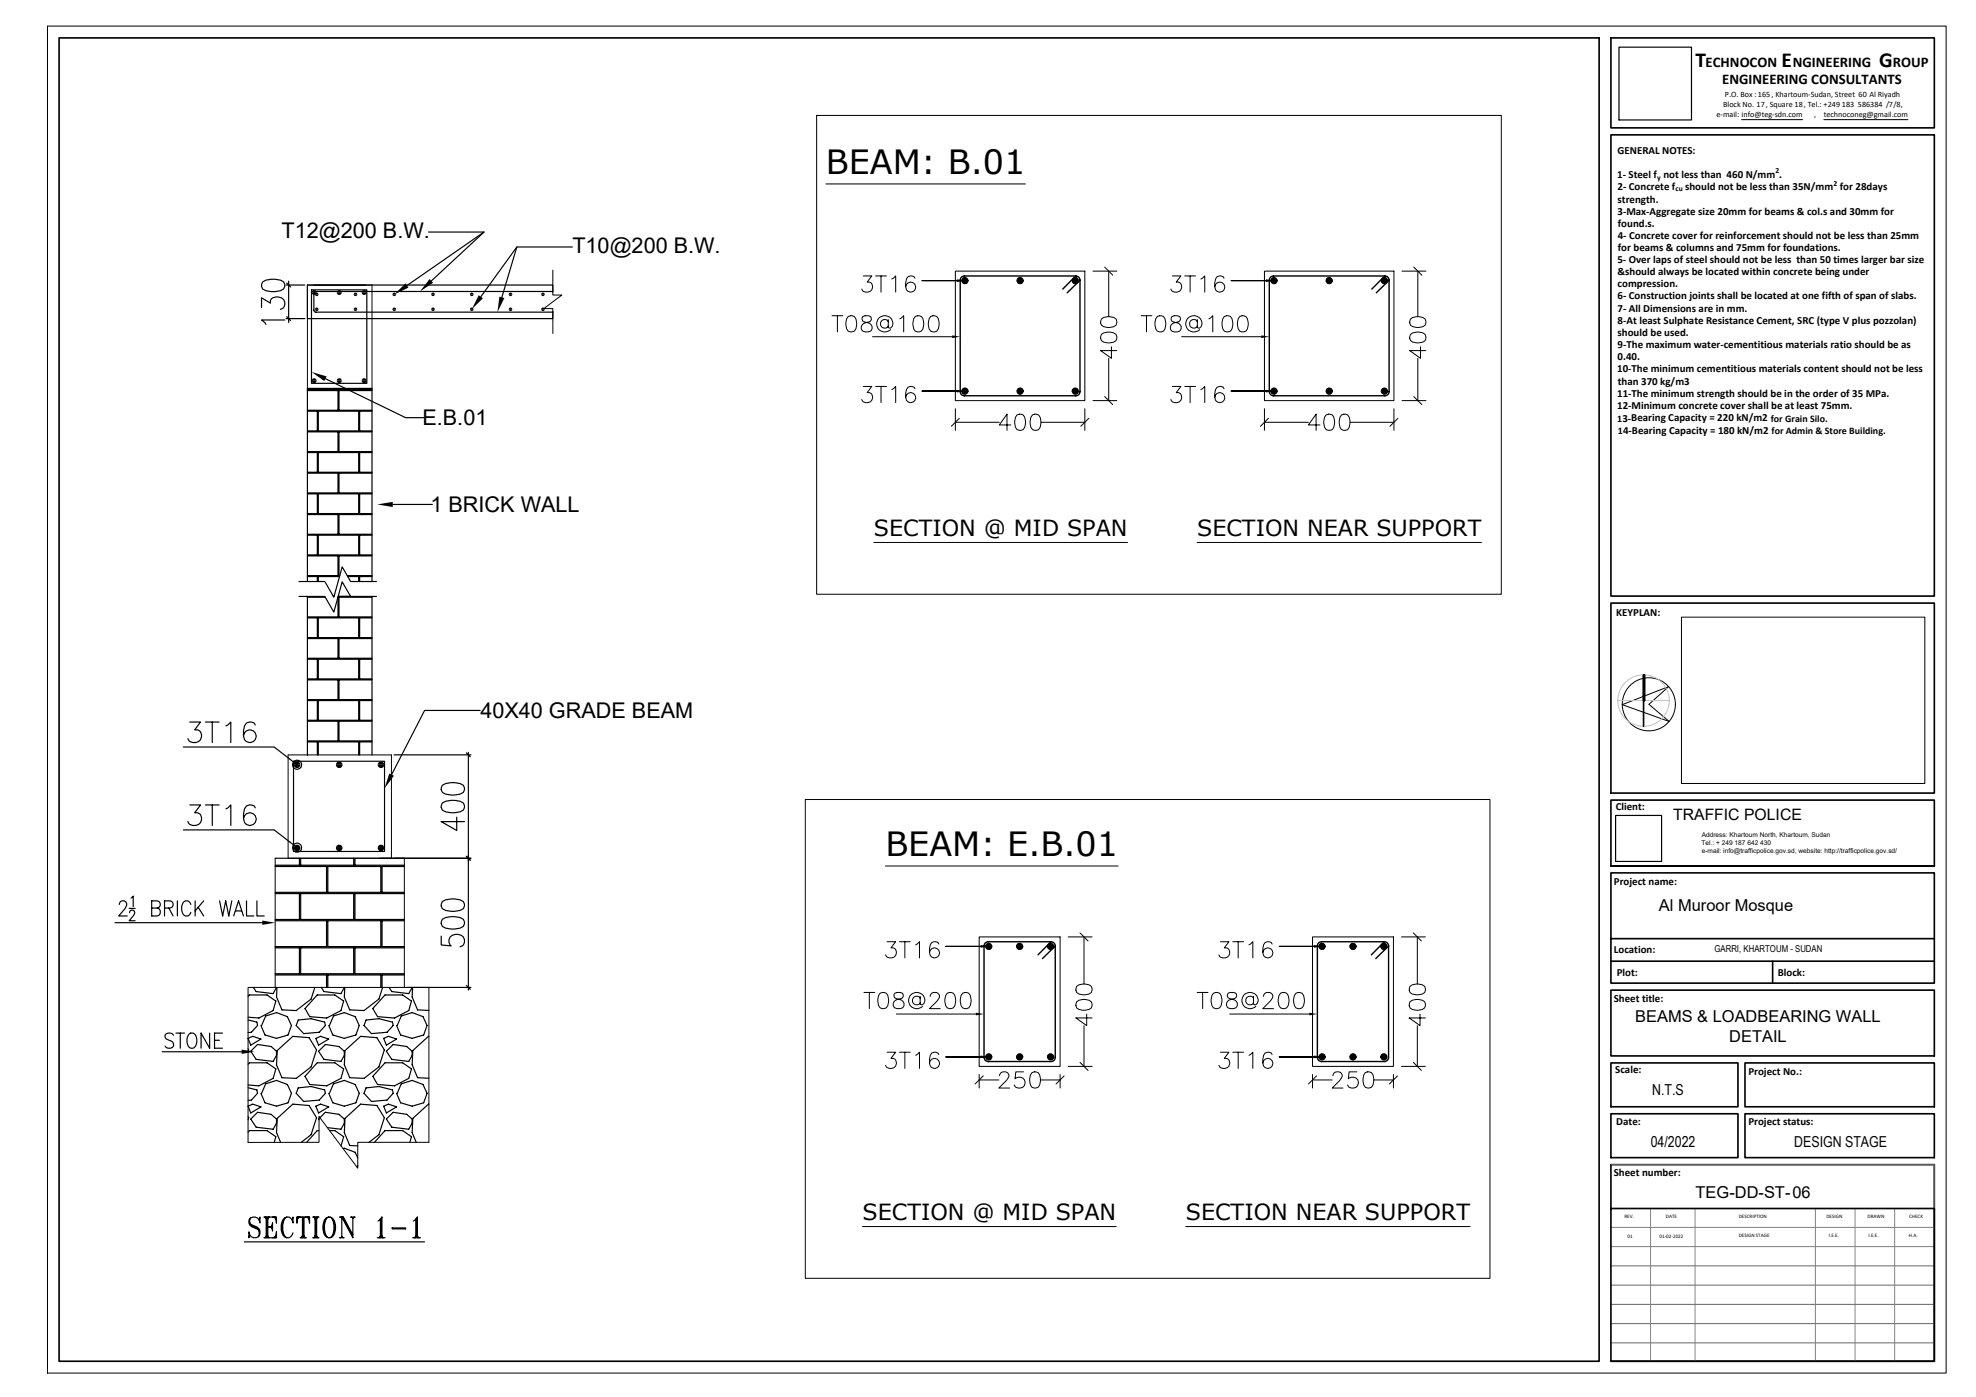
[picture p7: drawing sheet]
<svg xmlns="http://www.w3.org/2000/svg" width="420mm" height="297mm" viewBox="0 0 420 297" stroke-linecap="round" stroke-linejoin="round" font-family="sans-serif">
<g fill="none" stroke="#000" stroke-width=".21">
<path d="M10.1 5.5h403.7v286.4h-403.7zM10.1 5.5v283.9M173.6 24.5h145.6v101.8h-145.6zM175.6 39.1h42.4M370.3 25.4h13M387.8 25.4h17.9M117.5 57.4v5.3h2l-3.9 2.9h1.9l.1 5.3M183.6 58.7h1.8l-1 1.3a1.11 1.11 0 0 1 1.2 1.3 1.11 1.11 0 0 1-1.5 .8l-.5-.2-.4-.4M186.2 58.7h2.3M187.3 58.7v3.4M189.6 59.3l.8-.6v3.4M194.5 59.2a1.01 1.01 0 0 0-1.4-.4 3.1 3.1 0 0 0-.4 2.8 1.07 1.07 0 0 0 1.8 .1 1.07 1.07 0 0 0-.5-1.6 1.07 1.07 0 0 0-1.4 .9"/>
<path d="M196.1 59.7h9.1h-9.1h7.3M203.1 57.6h27.6v27.6h-27.6zM204.6 59.8l.5 .5M204.6 59.6l.7 .7M204.6 59.4l.8 .8M204.7 59.3l.8 .9M204.7 59.2l.9 .9M204.8 59.1l.9 .9M204.9 59.1l.8 .8M205.1 59.1l.7 .7M205.3 59.1l.5 .5M216.3 59.8l.5 .5"/>
<path d="M216.3 59.6l.7 .7M216.3 59.4l.8 .8M216.4 59.3l.8 .9M216.5 59.2l.8 .9M216.6 59.1l.8 .9M216.7 59.1l.8 .8M216.8 59.1l.7 .7M217 59.1l.5 .5M228.6 59.1l-.6 .5M228.7 59.1l-.7 .7M228.9 59.1l-.8 .8M229 59.1l-.9 .9"/>
<path d="M229.1 59.2l-.9 .9M229.2 59.3l-.9 .9M229.2 59.4l-.8 .8M229.3 59.8l-.6 .5M229.3 59.6l-.7 .7M232.4 57.6h5.1M234.9 56.8l1.7 1.7M235.7 57.6v9.7M249.3 58.7h1.8l-1 1.3a1.11 1.11 0 0 1 1.2 1.3 1.11 1.11 0 0 1-1.5 .8l-.5-.2-.3-.4M251.9 58.7h2.3M253.1 58.7v3.4M255.3 59.3l.9-.6v3.4"/>
<path d="M260.3 59.2a1.01 1.01 0 0 0-1.5-.4 3.1 3.1 0 0 0-.3 2.8 1.07 1.07 0 0 0 1.7 .1 1.07 1.07 0 0 0-.4-1.6 1.07 1.07 0 0 0-1.5 .9M261.8 59.7h9.1h-9.1h7.4M268.9 57.6h27.5v27.6h-27.5zM270.3 59.8l.5 .5M270.3 59.6l.7 .7M270.3 59.4l.8 .8M270.4 59.3l.8 .9M270.5 59.2l.8 .9M270.5 59.1l.9 .9M270.7 59.1l.8 .8M270.8 59.1l.7 .7M271 59.1l.5 .5"/>
<path d="M282 59.8l.5 .5M282 59.6l.7 .7M282.1 59.4l.8 .8M282.1 59.3l.9 .9M282.2 59.2l.9 .9M282.3 59.1l.8 .9M282.4 59.1l.8 .8M282.5 59.1l.7 .7M282.7 59.1l.5 .5M294.3 59.1l-.5 .5M294.5 59.1l-.7 .7M294.6 59.1l-.8 .8"/>
<path d="M294.7 59.1l-.9 .9M294.8 59.2l-.9 .9M294.9 59.3l-.9 .9M294.9 59.4l-.8 .8M295 59.8l-.5 .5M295 59.6l-.7 .7M298.1 57.6h5.1M300.6 56.8l1.7 1.7M301.5 57.6v9.7M176.9 67.1h2.3M178.1 67.1v3.5M180.4 67.3a1.12 1.12 0 0 1 1.6 .5 2.85 2.85 0 0 1-.3 2.6 1.12 1.12 0 0 1-1.7-.5 2.85 2.85 0 0 1 .4-2.6z"/>
<path d="M183.5 67.3a.7 .7 0 0 0 .3 1.1 1.58 1.58 0 0 1 1.6 1 .89 .89 0 0 1-.8 1.2h-.6a.99 .99 0 0 1-.9-1.1 .99 .99 0 0 1 1-.9l.7-.2a.7 .7 0 0 0 .3-1.1l-.5-.2zM185.5 71.6h17M188.9 68.4a.89 .89 0 0 0-1.4-.2 .89 .89 0 0 0 0 1.3 .89 .89 0 0 0 1.4-.2M188.9 68v1.6l.1 .2a.99 .99 0 0 0 .9-.7 .99 .99 0 0 0-.2-1 1.73 1.73 0 0 0-2.5-.7 1.73 1.73 0 0 0-.4 2.6 1.73 1.73 0 0 0 2.6 .1M191.3 67.8l.8-.7v3.5M194.6 67.3a1.12 1.12 0 0 1 1.6 .5 2.84 2.84 0 0 1-.3 2.6 1.12 1.12 0 0 1-1.6-.5 2.84 2.84 0 0 1 .3-2.6zM197.9 67.3a1.12 1.12 0 0 1 1.6 .5 2.85 2.85 0 0 1-.3 2.6 1.12 1.12 0 0 1-1.6-.5 2.85 2.85 0 0 1 .3-2.6zM234.2 71.1a2.66 2.66 0 0 1 3.1 0 1.12 1.12 0 0 1-.5 1.6 2.84 2.84 0 0 1-2.6-.3l-.2-.5zM234.2 67.8a2.66 2.66 0 0 1 3.1 0 1.12 1.12 0 0 1-.5 1.7 2.84 2.84 0 0 1-2.6-.4l-.2-.5zM235.7 76.2v9M236.3 73.7v2.5l-2.3-1.7h3.5M242.6 67.1h2.3"/>
<path d="M243.8 67.1v3.5M246.1 67.3a1.12 1.12 0 0 1 1.6 .5 2.85 2.85 0 0 1-.3 2.6 1.12 1.12 0 0 1-1.7-.5 2.85 2.85 0 0 1 .4-2.6zM249.2 67.3a.7 .7 0 0 0 .3 1.1 1.58 1.58 0 0 1 1.7 1 .89 .89 0 0 1-.9 1.2h-.6a.99 .99 0 0 1-.9-1.1 .99 .99 0 0 1 1-.9l.7-.2a.7 .7 0 0 0 .3-1.1l-.5-.2zM251.2 71.6h17M254.6 68.4a.89 .89 0 0 0-1.4-.2 .89 .89 0 0 0 0 1.3 .89 .89 0 0 0 1.4-.2M254.6 68v1.6l.2 .2a.99 .99 0 0 0 .8-.7 .99 .99 0 0 0-.2-1 1.73 1.73 0 0 0-2.5-.7 1.73 1.73 0 0 0-.4 2.6 1.73 1.73 0 0 0 2.6 .1M257.1 67.8l.8-.7v3.5M260.3 67.3a1.12 1.12 0 0 1 1.7 .5 2.84 2.84 0 0 1-.4 2.6 1.12 1.12 0 0 1-1.6-.5 2.84 2.84 0 0 1 .3-2.6zM263.6 67.3a1.12 1.12 0 0 1 1.6 .5 2.85 2.85 0 0 1-.3 2.6 1.12 1.12 0 0 1-1.6-.5 2.85 2.85 0 0 1 .3-2.6zM299.9 71.1a2.66 2.66 0 0 1 3.1 0 1.12 1.12 0 0 1-.5 1.6 2.84 2.84 0 0 1-2.6-.3l-.1-.5zM299.9 67.8a2.66 2.66 0 0 1 3.1 0 1.12 1.12 0 0 1-.5 1.7 2.84 2.84 0 0 1-2.6-.4l-.1-.5zM301.5 76.2v9"/>
<path d="M302 73.7v2.5l-2.2-1.7h3.4M79.1 82.6v-22h-13.7v22M183.6 82.2h1.8l-1 1.3a1.11 1.11 0 0 1 1.2 1.2 1.11 1.11 0 0 1-1.5 .9l-.5-.2-.4-.4M186.2 82.2h2.3M187.3 82.2v3.4M189.6 82.8l.8-.6v3.4M194.5 82.7a1.01 1.01 0 0 0-1.4-.4 3.1 3.1 0 0 0-.4 2.8 1.07 1.07 0 0 0 1.8 .1 1.07 1.07 0 0 0-.5-1.6 1.07 1.07 0 0 0-1.4 .9M196.1 83.2h9.1h-9.1h7.3M203.1 89.8h9.4M203.1 86.9v4.6M204 88.9l-1.7 1.7M205.1 82.5l-.5 .6"/>
<path d="M205.3 82.5l-.7 .8M205.4 82.6l-.8 .8M205.5 82.6l-.8 .9M205.6 82.7l-.9 .9M205.7 82.8l-.9 .9M205.7 82.9l-.8 .8M205.8 83.3l-.5 .5M205.8 83.1l-.7 .7M214.9 90.4h-2.4l1.6-2.3v3.4M216.2 88.2a1.12 1.12 0 0 1 1.7 .5 2.84 2.84 0 0 1-.3 2.6 1.12 1.12 0 0 1-1.7-.5 2.84 2.84 0 0 1 .3-2.6zM216.8 82.5l-.5 .6M217 82.5l-.7 .8"/>
<path d="M217.1 82.6l-.8 .8M217.2 82.6l-.8 .9M217.3 82.7l-.8 .9M217.4 82.8l-.8 .9M217.5 82.9l-.8 .8M217.5 83.1l-.7 .7M217.5 83.3l-.5 .5M219.5 88.2a1.12 1.12 0 0 1 1.7 .5 2.85 2.85 0 0 1-.4 2.6 1.12 1.12 0 0 1-1.6-.5 2.84 2.84 0 0 1 .3-2.6zM221.3 89.8h9.4M228 83.1l.7 .7M228 83.3l.6 .5M228.1 82.9l.8 .8"/>
<path d="M228.1 82.8l.9 .9M228.2 82.7l.9 .9M228.3 82.6l.9 .9M228.4 82.6l.8 .8M228.6 82.5l.7 .8M228.7 82.5l.6 .6M230.7 86.9v4.6M231.5 88.9l-1.7 1.7M232.4 85.2h5.1M234.9 84.3l1.7 1.7M249.3 82.2h1.8l-1 1.3a1.11 1.11 0 0 1 1.2 1.2 1.11 1.11 0 0 1-1.5 .9l-.5-.2-.3-.4M251.9 82.2h2.3"/>
<path d="M253.1 82.2v3.4M255.3 82.8l.9-.6v3.4M260.3 82.7a1.01 1.01 0 0 0-1.5-.4 3.1 3.1 0 0 0-.3 2.8 1.07 1.07 0 0 0 1.7 .1 1.07 1.07 0 0 0-.4-1.6 1.07 1.07 0 0 0-1.5 .9M261.8 83.2h9.1h-9.1h7.4M268.9 86.9v4.6M268.9 89.8h9.3M269.7 88.9l-1.7 1.7M270.8 82.5l-.5 .6M271 82.5l-.7 .8M271.1 82.6l-.8 .8M271.2 82.6l-.8 .9M271.3 82.7l-.8 .9"/>
<path d="M271.4 82.8l-.9 .9M271.5 82.9l-.8 .8M271.5 83.3l-.5 .5M271.5 83.1l-.7 .7M280.7 90.4h-2.5l1.6-2.3v3.4M282 88.2a1.12 1.12 0 0 1 1.6 .5 2.84 2.84 0 0 1-.3 2.6 1.12 1.12 0 0 1-1.7-.5 2.84 2.84 0 0 1 .4-2.6zM282.5 82.5l-.5 .6M282.7 82.5l-.7 .8M282.9 82.6l-.8 .8M283 82.6l-.9 .9M283.1 82.7l-.9 .9M283.1 82.8l-.8 .9"/>
<path d="M283.2 82.9l-.8 .8M283.2 83.1l-.7 .7M283.2 83.3l-.5 .5M285.2 88.2a1.12 1.12 0 0 1 1.7 .5 2.85 2.85 0 0 1-.3 2.6 1.12 1.12 0 0 1-1.7-.5 2.84 2.84 0 0 1 .3-2.6zM287.1 89.8h9.3M293.8 83.1l.7 .7M293.8 83.3l.5 .5M293.8 82.9l.8 .8M293.8 82.8l.9 .9M293.9 82.7l.9 .9M294 82.6l.9 .9M294.1 82.6l.8 .8"/>
<path d="M294.3 82.5l.7 .8M294.5 82.5l.5 .6M296.4 86.9v4.6M297.3 88.9l-1.8 1.7M298.1 85.2h5.1M300.6 84.3l1.7 1.7M185.8 115.3h54M254.6 115.3h60.4M357.5 131.2h51.8v35.4h-51.8zM344.9 149.8l9.9-3.8-4.2 3.8 4.3 3.6zM61.3 160.5v22h21.9v-22M61.3 160.5h21.9"/>
<path d="M171.2 170h145.6v101.8h-145.6zM58.5 182.5v27.4M86 182.5v27.4M188.3 184.1h49.4M208.2 199.2h17.2v27.5h-17.2zM227.1 199.2h5.1M229.6 198.3l1.8 1.8M230.5 199.2v10M279.1 199.2h17.2v27.5h-17.2zM298 199.2h5.1M300.5 198.3l1.7 1.8M301.4 199.2v10"/>
<path d="M183.7 211h2.3M184.8 211v3.5M187.1 211.2a1.12 1.12 0 0 1 1.7 .5 2.85 2.85 0 0 1-.3 2.6 1.12 1.12 0 0 1-1.7-.5 2.85 2.85 0 0 1 .3-2.6zM188.6 200.2h1.8l-1 1.3a1.11 1.11 0 0 1 1.2 1.3 1.11 1.11 0 0 1-1.5 .9l-.5-.2-.3-.5M190.3 211.2a.7 .7 0 0 0 .3 1.1 1.58 1.58 0 0 1 1.6 1 .89 .89 0 0 1-.8 1.2h-.7a.99 .99 0 0 1-.8-1.1 .99 .99 0 0 1 1-.9l.7-.2a.7 .7 0 0 0 .3-1.1l-.5-.2zM190.6 215.6h16.9M191.3 200.2h2.2M192.4 200.2v3.5M194.7 200.9l.8-.7v3.5M195.7 212.3a.89 .89 0 0 0-1.4-.2 .89 .89 0 0 0 0 1.3 .89 .89 0 0 0 1.4-.3M195.7 211.8v1.7l.1 .1a.99 .99 0 0 0 .9-.6 .99 .99 0 0 0-.2-1 1.73 1.73 0 0 0-2.5-.7 1.73 1.73 0 0 0-.4 2.5 1.73 1.73 0 0 0 2.6 .2M197.8 211.8a.86 .86 0 0 1 .6-.8h.7a.84 .84 0 0 1 .5 1.3l-2 2.2h2.3"/>
<path d="M199.6 200.7a1.01 1.01 0 0 0-1.5-.3 3.1 3.1 0 0 0-.3 2.8 1.07 1.07 0 0 0 1.7 .1 1.07 1.07 0 0 0-.4-1.7 1.07 1.07 0 0 0-1.5 .9M201.1 201.2h9.1h-9.1h7.4M201.4 211.2a1.12 1.12 0 0 1 1.6 .5 2.84 2.84 0 0 1-.3 2.6 1.12 1.12 0 0 1-1.6-.5 2.84 2.84 0 0 1 .3-2.6zM204.7 211.2a1.12 1.12 0 0 1 1.6 .5 2.85 2.85 0 0 1-.3 2.6 1.12 1.12 0 0 1-1.7-.5 2.85 2.85 0 0 1 .4-2.6zM209.6 201.3l.5 .5M209.6 201.1l.7 .7M209.7 201l.8 .8M209.7 200.9l.9 .8M209.8 200.8l.9 .9M209.9 200.7l.9 .9M210 200.6l.8 .8M210.1 200.6l.7 .7"/>
<path d="M210.3 200.6l.5 .5M216.2 201.3l.5 .5M216.2 201.1l.7 .7M216.2 201l.8 .8M216.3 200.9l.9 .8M216.4 200.8l.8 .9M216.5 200.7l.8 .9M216.6 200.6l.8 .8M216.7 200.6l.7 .7M216.9 200.6l.5 .5M223.3 200.6l-.5 .5M223.5 200.6l-.7 .7"/>
<path d="M223.6 200.6l-.8 .8M223.7 200.7l-.8 .9M223.8 200.8l-.9 .9M223.9 200.9l-.9 .8M224 201l-.8 .8M224 201.3l-.5 .5M224 201.1l-.7 .7M228.9 213a2.66 2.66 0 0 1 3.1 0 1.12 1.12 0 0 1-.4 1.6 2.84 2.84 0 0 1-2.7-.3l-.1-.5zM228.9 209.7a2.66 2.66 0 0 1 3.1 0 1.12 1.12 0 0 1-.4 1.7 2.84 2.84 0 0 1-2.7-.4l-.1-.5zM230.5 218.1v8.6M231.1 215.6v2.5l-2.3-1.7h3.4M254.6 211h2.3"/>
<path d="M255.7 211v3.5M258 211.2a1.12 1.12 0 0 1 1.7 .5 2.85 2.85 0 0 1-.4 2.6 1.12 1.12 0 0 1-1.6-.5 2.85 2.85 0 0 1 .3-2.6zM259.5 200.2h1.8l-1 1.3a1.11 1.11 0 0 1 1.2 1.3 1.11 1.11 0 0 1-1.5 .9l-.5-.2-.3-.5M261.1 211.2a.7 .7 0 0 0 .4 1.1 1.58 1.58 0 0 1 1.6 1 .89 .89 0 0 1-.8 1.2h-.7a.99 .99 0 0 1-.8-1.1 .99 .99 0 0 1 1-.9l.6-.2a.7 .7 0 0 0 .4-1.1l-.5-.2zM261.5 215.6h16.9M262.1 200.2h2.3M263.3 200.2v3.5M265.6 200.9l.8-.7v3.5M266.5 212.3a.89 .89 0 0 0-1.3-.2 .89 .89 0 0 0 0 1.3 .89 .89 0 0 0 1.3-.3M266.5 211.8v1.7l.2 .1a.99 .99 0 0 0 .8-.6 .99 .99 0 0 0-.1-1 1.73 1.73 0 0 0-2.5-.7 1.73 1.73 0 0 0-.5 2.5 1.73 1.73 0 0 0 2.6 .2M268.7 211.8a.86 .86 0 0 1 .6-.8h.7a.84 .84 0 0 1 .5 1.3l-2 2.2h2.3M270.5 200.7a1.01 1.01 0 0 0-1.5-.3 3.1 3.1 0 0 0-.3 2.8 1.07 1.07 0 0 0 1.7 .1 1.07 1.07 0 0 0-.4-1.7 1.07 1.07 0 0 0-1.5 .9"/>
<path d="M272 201.2h9.1h-9.1h7.4M272.3 211.2a1.12 1.12 0 0 1 1.6 .5 2.84 2.84 0 0 1-.3 2.6 1.12 1.12 0 0 1-1.7-.5 2.84 2.84 0 0 1 .4-2.6zM275.6 211.2a1.12 1.12 0 0 1 1.6 .5 2.85 2.85 0 0 1-.3 2.6 1.12 1.12 0 0 1-1.7-.5 2.85 2.85 0 0 1 .4-2.6zM280.5 201.3l.5 .5M280.5 201.1l.7 .7M280.5 201l.8 .8M280.6 200.9l.8 .8M280.7 200.8l.8 .9M280.8 200.7l.8 .9M280.9 200.6l.8 .8M281 200.6l.7 .7M281.2 200.6l.5 .5"/>
<path d="M287.1 201.3l.5 .5M287.1 201.1l.7 .7M287.1 201l.8 .8M287.2 200.9l.8 .8M287.2 200.8l.9 .9M287.3 200.7l.9 .9M287.5 200.6l.8 .8M287.6 200.6l.7 .7M287.8 200.6l.5 .5M294.2 200.6l-.6 .5M294.3 200.6l-.7 .7M294.5 200.6l-.8 .8"/>
<path d="M294.6 200.7l-.9 .9M294.7 200.8l-.9 .9M294.8 200.9l-.9 .8M294.8 201l-.8 .8M294.9 201.3l-.6 .5M294.9 201.1l-.7 .7M299.8 213a2.66 2.66 0 0 1 3.1 0 1.12 1.12 0 0 1-.5 1.6 2.84 2.84 0 0 1-2.6-.3l-.2-.5zM299.8 209.7a2.66 2.66 0 0 1 3.1 0 1.12 1.12 0 0 1-.5 1.7 2.84 2.84 0 0 1-2.6-.4l-.2-.5zM301.4 218.1v8.6M301.9 215.6v2.5l-2.3-1.7h3.5M188.6 223.7h1.8l-1 1.3a1.11 1.11 0 0 1 1.2 1.3 1.11 1.11 0 0 1-1.5 .9l-.5-.2-.3-.5M191.3 223.7h2.2"/>
<path d="M192.4 223.7v3.5M194.7 224.4l.8-.7v3.5M199.6 224.2a1.01 1.01 0 0 0-1.5-.3 3.1 3.1 0 0 0-.3 2.8 1.07 1.07 0 0 0 1.7 .1 1.07 1.07 0 0 0-.4-1.7 1.07 1.07 0 0 0-1.5 .9M201.1 224.7h9.1h-9.1h7.4M208.2 229.6h4.2M208.2 228.5v2.8M209.1 228.8l-1.8 1.7M210.1 224.1l-.5 .5M210.3 224.1l-.7 .7M210.5 224.1l-.8 .8M210.6 224.2l-.9 .9M210.7 224.3l-.9 .9"/>
<path d="M210.8 224.4l-.9 .8M210.8 224.5l-.8 .8M210.8 224.6l-.7 .7M210.8 224.8l-.5 .5M212.5 228.7a.86 .86 0 0 1 .7-.8h.7a.84 .84 0 0 1 .5 1.3l-2 2.1h2.3M216.7 224.1l-.5 .5M216.9 224.1l-.7 .7M217 224.1l-.8 .8M217.2 224.2l-.9 .9M217.2 224.3l-.8 .9M217.3 224.4l-.8 .8M217.4 224.5l-.8 .8"/>
<path d="M217.4 224.6l-.7 .7M217.4 224.8l-.5 .5M217.6 227.9h-1.6l-.2 1.5a1.22 1.22 0 0 1 1.9-.1 1.22 1.22 0 0 1-.3 1.9 1.22 1.22 0 0 1-1.7-.5M219.4 228.1a1.12 1.12 0 0 1 1.7 .5 2.85 2.85 0 0 1-.4 2.6 1.12 1.12 0 0 1-1.6-.5 2.85 2.85 0 0 1 .3-2.6zM221.2 229.6h4.2M222.8 224.6l.7 .7M222.8 224.8l.5 .5M222.8 224.5l.8 .8M222.9 224.4l.8 .8M222.9 224.3l.9 .9M223 224.2l.9 .9M223.2 224.1l.8 .8"/>
<path d="M223.3 224.1l.7 .7M223.5 224.1l.5 .5M225.4 228.5v2.8M226.3 228.8l-1.7 1.7M227.1 226.7h5.1M229.6 225.9l1.8 1.7M259.5 223.7h1.8l-1 1.3a1.11 1.11 0 0 1 1.2 1.3 1.11 1.11 0 0 1-1.5 .9l-.5-.2-.3-.5M262.1 223.7h2.3M263.3 223.7v3.5M265.6 224.4l.8-.7v3.5M270.5 224.2a1.01 1.01 0 0 0-1.5-.3 3.1 3.1 0 0 0-.3 2.8 1.07 1.07 0 0 0 1.7 .1 1.07 1.07 0 0 0-.4-1.7 1.07 1.07 0 0 0-1.5 .9M272 224.7h9.1h-9.1h7.4"/>
<path d="M279.1 228.5v2.8M279.1 229.6h4.2M279.9 228.8l-1.7 1.7M281 224.1l-.5 .5M281.2 224.1l-.7 .7M281.3 224.1l-.8 .8M281.5 224.2l-.9 .9M281.5 224.3l-.8 .9M281.6 224.4l-.8 .8M281.7 224.5l-.8 .8M281.7 224.6l-.7 .7M281.7 224.8l-.5 .5"/>
<path d="M283.4 228.7a.86 .86 0 0 1 .7-.8h.6a.84 .84 0 0 1 .5 1.3l-1.9 2.1h2.3M287.6 224.1l-.5 .5M287.8 224.1l-.7 .7M287.9 224.1l-.8 .8M288 224.2l-.8 .9M288.1 224.3l-.9 .9M288.2 224.4l-.9 .8M288.3 224.5l-.8 .8M288.3 224.6l-.7 .7M288.3 224.8l-.5 .5M288.5 227.9h-1.6l-.2 1.5a1.22 1.22 0 0 1 1.8-.1 1.22 1.22 0 0 1-.2 1.9 1.22 1.22 0 0 1-1.8-.5M290.3 228.1a1.12 1.12 0 0 1 1.6 .5 2.85 2.85 0 0 1-.3 2.6 1.12 1.12 0 0 1-1.6-.5 2.85 2.85 0 0 1 .3-2.6z"/>
<path d="M292.1 229.6h4.2M293.6 224.6l.7 .7M293.6 224.8l.6 .5M293.7 224.5l.8 .8M293.7 224.4l.9 .8M293.8 224.3l.9 .9M293.9 224.2l.9 .9M294 224.1l.8 .8M294.2 224.1l.7 .7M294.3 224.1l.6 .5M296.3 228.5v2.8M297.1 228.8l-1.7 1.7"/>
<path d="M298 226.7h5.1M300.5 225.9l1.7 1.7M91.2 242.9h-15.1v5.5l-8.3-11v5.5h-15.1v-33h38.5v33M183.4 260.8h53.9M252.1 260.8h60.5"/>
<circle cx="350.6" cy="149.8" r="5.6"/>
</g>
<g fill="none" stroke="#000" stroke-width=".3">
<path d="M228.7 58.7l-2.7 2.8M228.7 58.7l.7 .2 .2 .7M228.7 58.7h-23.6l-.7 .2-.2 .7v23.7l.2 .6 .7 .2h23.6l.7-.2 .2-.6v-23.7M229.6 59.6l-2.7 2.7M294.4 58.7l-2.7 2.8M294.5 58.7l.6 .2 .3 .7M294.5 58.7h-23.7l-.6 .2-.3 .7v23.7l.3 .6 .6 .2h23.7l.6-.2 .3-.6v-23.7M295.4 59.6l-2.8 2.7M223.5 200.2l-2.8 2.8M223.5 200.2l.6 .3 .3 .6M223.5 200.2h-13.4l-.4 .2-.3 .3-.2 .4v23.7l.2 .5 .3 .3 .4 .1h13.4l.4-.1 .4-.3 .1-.5v-23.7M224.4 201.2l-2.7 2.6"/>
<path d="M294.3 200.2l-2.7 2.8M294.4 200.2l.6 .3 .3 .6M294.4 200.2h-13.4l-.4 .2-.4 .3-.1 .4v23.7l.1 .5 .4 .3 .4 .1h13.4l.4-.1 .3-.3 .2-.5v-23.7M295.3 201.2l-2.8 2.6"/>
<circle cx="205.2" cy="59.7" r=".62"/>
<circle cx="216.9" cy="59.7" r=".62"/>
<circle cx="228.6" cy="59.7" r=".62"/>
<circle cx="270.9" cy="59.7" r=".62"/>
<circle cx="282.6" cy="59.7" r=".62"/>
<circle cx="294.4" cy="59.7" r=".62"/>
<circle cx="205.2" cy="83.2" r=".62"/>
<circle cx="216.9" cy="83.2" r=".62"/>
<circle cx="228.6" cy="83.2" r=".62"/>
<circle cx="270.9" cy="83.2" r=".62"/>
<circle cx="282.6" cy="83.2" r=".62"/>
<circle cx="294.4" cy="83.2" r=".62"/>
<circle cx="210.2" cy="201.2" r=".62"/>
<circle cx="216.8" cy="201.2" r=".62"/>
<circle cx="223.4" cy="201.2" r=".62"/>
<circle cx="281.1" cy="201.2" r=".62"/>
<circle cx="287.7" cy="201.2" r=".62"/>
<circle cx="294.3" cy="201.2" r=".62"/>
<circle cx="210.2" cy="224.7" r=".62"/>
<circle cx="216.8" cy="224.7" r=".62"/>
<circle cx="223.4" cy="224.7" r=".62"/>
<circle cx="281.1" cy="224.7" r=".62"/>
<circle cx="287.7" cy="224.7" r=".62"/>
<circle cx="294.3" cy="224.7" r=".62"/>
</g>
<g fill="#000">
<path d="M203.4 59.4l1.8 .3-1.8 .3zM269.2 59.4l1.7 .3-1.7 .3zM83.8 62.6l2.4-2.3 .7 .9zM91.3 59.3l.8 .8-2.8 1.9zM101.8 62.8l.9 .6-2.4 2.4zM106.2 63.1l1 .3-1.4 3zM202.5 71.3l1.7 .3-1.7 .3zM268.2 71.3l1.7 .3-1.7 .3zM66.2 79.1l3.2 .9-.4 1zM203.4 82.9l1.8 .3-1.8 .3zM269.2 82.9l1.7 .3-1.7 .3zM80.2 107.3l3.3-.6v1.1z"/>
<path d="M82.8 164.4l1 .5-2 2.7zM55.8 195.7l2.7 .5-2.7 .4zM207.5 215.3l1.7 .3-1.7 .3zM208.5 200.9l1.7 .3-1.7 .3zM278.4 215.3l1.7 .3-1.7 .3zM279.4 200.9l1.7 .3-1.7 .3zM51.4 223.2l2.7 .4-2.7 .5zM208.5 224.4l1.7 .3-1.7 .3zM279.4 224.4l1.7 .3-1.7 .3z"/>
<path d="M66.4 61.8l.5-.1 .3 .1 .1 .4h-1z" fill-rule="evenodd"/>
<path d="M66.3 62.2h1a.53 .53 0 0 1-.5 .5 .53 .53 0 0 1-.5-.5z" fill-rule="evenodd"/>
<path d="M67 62.4a.38 .38 0 0 1 .5-.2 .38 .38 0 0 1 .2 .4h-.7z" fill-rule="evenodd"/>
<path d="M67 62.6h.7a.38 .38 0 0 1-.3 .4 .38 .38 0 0 1-.4-.4z" fill-rule="evenodd"/>
<path d="M67 65.6a.38 .38 0 0 1 .5-.2 .38 .38 0 0 1 .2 .4h-.7z" fill-rule="evenodd"/>
<path d="M67 65.8h.7a.38 .38 0 0 1-.3 .3 .38 .38 0 0 1-.4-.3z" fill-rule="evenodd"/>
<path d="M71.7 61.8l.4-.1h.3l.3 .5h-1.1z" fill-rule="evenodd"/>
<path d="M71.6 62.2h1.1a.53 .53 0 0 1-.6 .5 .53 .53 0 0 1-.5-.5z" fill-rule="evenodd"/>
<path d="M75.3 62.4a.38 .38 0 0 1 .4-.2 .38 .38 0 0 1 .3 .4h-.8z" fill-rule="evenodd"/>
<path d="M75.2 62.6h.8a.38 .38 0 0 1-.4 .4 .38 .38 0 0 1-.4-.4z" fill-rule="evenodd"/>
<path d="M75.3 65.6a.38 .38 0 0 1 .4-.2 .38 .38 0 0 1 .3 .4h-.8z" fill-rule="evenodd"/>
<path d="M75.2 65.8h.8a.38 .38 0 0 1-.4 .3 .38 .38 0 0 1-.4-.3z" fill-rule="evenodd"/>
<path d="M77 61.8l.3-.1h.4l.3 .5h-1.1z" fill-rule="evenodd"/>
<path d="M76.9 62.2h1.1a.53 .53 0 0 1-.6 .5 .53 .53 0 0 1-.5-.5z" fill-rule="evenodd"/>
<path d="M83.5 62.4a.38 .38 0 0 1 .4-.2 .38 .38 0 0 1 .3 .4h-.7z" fill-rule="evenodd"/>
<path d="M83.5 62.6h.7a.38 .38 0 0 1-.4 .4 .38 .38 0 0 1-.3-.4z" fill-rule="evenodd"/>
<path d="M83.5 65.6a.38 .38 0 0 1 .4-.2 .38 .38 0 0 1 .3 .4h-.7z" fill-rule="evenodd"/>
<path d="M83.5 65.8h.7a.38 .38 0 0 1-.4 .3 .38 .38 0 0 1-.3-.3z" fill-rule="evenodd"/>
<path d="M91.7 62.4a.38 .38 0 0 1 .5-.2 .38 .38 0 0 1 .3 .4h-.8z" fill-rule="evenodd"/>
<path d="M91.7 62.6h.8a.38 .38 0 0 1-.4 .4 .38 .38 0 0 1-.4-.4z" fill-rule="evenodd"/>
<path d="M91.7 65.6a.38 .38 0 0 1 .5-.2 .38 .38 0 0 1 .3 .4h-.8z" fill-rule="evenodd"/>
<path d="M91.7 65.8h.8a.38 .38 0 0 1-.4 .3 .38 .38 0 0 1-.4-.3z" fill-rule="evenodd"/>
<path d="M100 62.4a.38 .38 0 0 1 .4-.2 .38 .38 0 0 1 .3 .4h-.8z" fill-rule="evenodd"/>
<path d="M99.9 62.6h.8a.38 .38 0 0 1-.4 .4 .38 .38 0 0 1-.4-.4z" fill-rule="evenodd"/>
<path d="M100 65.6a.38 .38 0 0 1 .4-.2 .38 .38 0 0 1 .3 .4h-.8z" fill-rule="evenodd"/>
<path d="M99.9 65.8h.8a.38 .38 0 0 1-.4 .3 .38 .38 0 0 1-.4-.3z" fill-rule="evenodd"/>
<path d="M108.2 62.4a.38 .38 0 0 1 .4-.2 .38 .38 0 0 1 .3 .4h-.7z" fill-rule="evenodd"/>
<path d="M108.2 62.6h.7a.38 .38 0 0 1-.4 .4 .38 .38 0 0 1-.3-.4z" fill-rule="evenodd"/>
<path d="M108.2 65.6a.38 .38 0 0 1 .4-.2 .38 .38 0 0 1 .3 .4h-.7z" fill-rule="evenodd"/>
<path d="M108.2 65.8h.7a.38 .38 0 0 1-.4 .3 .38 .38 0 0 1-.3-.3z" fill-rule="evenodd"/>
<path d="M115.1 62.4a.38 .38 0 0 1 .4-.2 .38 .38 0 0 1 .3 .4h-.7z" fill-rule="evenodd"/>
<path d="M115.1 62.6h.7a.38 .38 0 0 1-.4 .4 .38 .38 0 0 1-.3-.4z" fill-rule="evenodd"/>
<path d="M115.1 65.6a.38 .38 0 0 1 .4-.2 .38 .38 0 0 1 .3 .4h-.7z" fill-rule="evenodd"/>
<path d="M115.1 65.8h.7a.38 .38 0 0 1-.4 .3 .38 .38 0 0 1-.3-.3z" fill-rule="evenodd"/>
<path d="M66.3 80.9h1a.53 .53 0 0 1-.5 .6 .53 .53 0 0 1-.5-.6z" fill-rule="evenodd"/>
<path d="M66.4 80.6l.5-.2 .3 .2 .1 .3h-1z" fill-rule="evenodd"/>
<path d="M71.6 80.9h1.1a.53 .53 0 0 1-.6 .6 .53 .53 0 0 1-.5-.6z" fill-rule="evenodd"/>
<path d="M71.7 80.6l.5-.2 .3 .2 .2 .3h-1.1z" fill-rule="evenodd"/>
<path d="M76.9 80.9h1.1a.53 .53 0 0 1-.6 .6 .53 .53 0 0 1-.5-.6z" fill-rule="evenodd"/>
<path d="M77 80.6l.5-.2 .3 .2 .2 .3h-1.1z" fill-rule="evenodd"/>
<path d="M62.6 162.2a.7 .7 0 0 1 .8-.3 .7 .7 0 0 1 .5 .7h-1.4z" fill-rule="evenodd"/>
<path d="M62.5 162.6h1.4a.7 .7 0 0 1-.7 .7 .7 .7 0 0 1-.7-.7z" fill-rule="evenodd"/>
<path d="M71.6 162.2a.7 .7 0 0 1 .8-.3 .7 .7 0 0 1 .4 .7h-1.4z" fill-rule="evenodd"/>
<path d="M71.4 162.6h1.4a.7 .7 0 0 1-.7 .7 .7 .7 0 0 1-.7-.7z" fill-rule="evenodd"/>
<path d="M80.5 162.2a.7 .7 0 0 1 .7-.3 .7 .7 0 0 1 .5 .7h-1.4z" fill-rule="evenodd"/>
<path d="M80.3 162.6h1.4a.7 .7 0 0 1-.7 .7 .7 .7 0 0 1-.7-.7z" fill-rule="evenodd"/>
<path d="M62.5 180.3h1.4a.7 .7 0 0 1-.7 .7 .7 .7 0 0 1-.7-.7z" fill-rule="evenodd"/>
<path d="M62.6 179.8a.7 .7 0 0 1 .8-.2 .7 .7 0 0 1 .5 .7h-1.4z" fill-rule="evenodd"/>
<path d="M71.4 180.3h1.4a.7 .7 0 0 1-.7 .7 .7 .7 0 0 1-.7-.7z" fill-rule="evenodd"/>
<path d="M71.6 179.8a.7 .7 0 0 1 .8-.2 .7 .7 0 0 1 .4 .7h-1.4z" fill-rule="evenodd"/>
<path d="M80.3 180.3h1.4a.7 .7 0 0 1-.7 .7 .7 .7 0 0 1-.7-.7z" fill-rule="evenodd"/>
<path d="M80.5 179.8a.7 .7 0 0 1 .7-.2 .7 .7 0 0 1 .5 .7h-1.4z" fill-rule="evenodd"/>
</g>
<g fill="none" stroke="#000" stroke-width=".25">
<path d="M344.2 10h15.5v15.5h-15.5zM55.8 59.9a4.6 4.6 0 0 1 4.5 0l.3 .6-.3 .9a4.6 4.6 0 0 1-4.5 0l-.2-.5zM61.4 59.8v8.8M91.1 49.3h11.8l-11.2 10.4M102.9 49.3l-16.4 11.4M109.9 52.5l-7.7 10.6M121.7 52.5h-11.8l-3.2 10.7M55.6 65.4v-2.1l1.9 1.2v-.6a1.72 1.72 0 0 1 1.6-.8 1.72 1.72 0 0 1 1.5 1.2 1.16 1.16 0 0 1-1 1.5M60.6 68h-5l1 1M60.8 60.6h4M60.8 67.7h4M61 67.3l.8 .9"/>
<path d="M61 60.2l.8 .8M66.2 61.6h11.8v19.9h-11.8zM66.7 60.6h11M117.5 62h-50.3l-.3 .1-.2 .3v3.5l.2 .3 .3 .2h50.3M117.5 62.1v-1.5h-52.1v7.1h52.1v-1.5M65.4 83h6.5v4.2h-6.5M65.4 87.4h2.1v4.2h-2.1M65.4 91.8h6.5v4.2h-6.5M65.4 96.2h2.1v4.2h-2.1M67.5 82.6v.2h-2.1M67.7 87.4h8.6v4.2h-8.6zM67.7 96.2h8.6v4.2h-8.6z"/>
<path d="M67.7 82.6v.2h8.6v-.2M69.2 80.5l17 8.3h3.9M76.5 82.6v.2h2.6M79.1 83h-7v4.2h7M79.1 87.4h-2.6v4.2h2.6M79.1 91.8h-7v4.2h7M79.1 96.2h-2.6v4.2h2.6M65.4 100.6h6.5v4.2h-6.5M65.4 105h2.1v4.2h-2.1M65.4 109.4h6.5v4.2h-6.5M65.4 113.8h2.1v4.2h-2.1M65.4 118.2h6.5v4.2h-6.5"/>
<path d="M67.7 105h8.6v4.2h-8.6zM67.7 113.8h8.6v4.2h-8.6zM79.1 100.6h-7v4.2h7M79.1 105h-2.6v4.2h2.6M79.1 109.4h-7v4.2h7M79.1 113.8h-2.6v4.2h2.6M79.1 118.2h-7v4.2h.1M83.5 107.3h8.4M63.6 123.6h5.5l1.9 3.4 1.8-6.5 1.8 3.1h5.4M63.6 126.8h5.5l1.9 3.3 1.8-6.4 1.8 3.1h5.4M65.4 122.6h2.1v1M65.4 127h3.8"/>
<path d="M65.4 131.4h2.1v4.2h-2.1M65.4 135.8h6.5v4.2h-6.5M65.4 123.6v-41h13.7v41M65.4 126.8v33.8M67.7 131.4h8.6v4.2h-8.6zM70.9 126.8h.1M71.9 127h.1M71.9 127v4.2h-6.5M71.9 126.8h2.6M72.2 122.6h-4.5v1M73.8 122.4h5.3M73.9 122.6h2.4v1"/>
<path d="M79.1 122.6h-2.6v1M79.1 127h-7v4.2h7M79.1 131.4h-2.6v4.2h2.6M79.1 135.8h-7v4.2h7M79.1 126.8v33.7M39 158.8h19.3l4.9 3.8M40.4 153.5h2.2l-1.2 1.7a1.35 1.35 0 0 1 1.5 1.2 1.35 1.35 0 0 1-1.3 1.5 1.27 1.27 0 0 1-1.7-.8M43.7 153.5h2.9M45.1 153.5v4.4M48 154.4l1.1-.9v4.4M54.3 154.1a1.28 1.28 0 0 0-1.9-.4 3.9 3.9 0 0 0-.4 3.6 1.35 1.35 0 0 0 2.2 .1 1.35 1.35 0 0 0-.6-2.1 1.35 1.35 0 0 0-1.8 1.1M65.4 140.2h2.1v4.2h-2.1"/>
<path d="M65.4 144.6h6.5v4.1h-6.5M65.4 149h2.1v4.1h-2.1M65.4 153.3h6.5v4.2h-6.5M65.4 157.7h2.1v2.8M67.7 140.2h8.6v4.2h-8.6zM67.7 149h8.6v4.1h-8.6zM79.1 140.2h-2.6v4.2h2.6M79.1 144.6h-7v4.1h7M79.1 149h-2.6v4.1h2.6M79.1 153.3h-7v4.2h7M79.1 157.7h-2.6v2.8M99.6 159.9v50.6"/>
<path d="M102.1 151.1h-11.8l-7 13.6M39 176.5h19.3l4.9 3.7M40.4 171.1h2.2l-1.2 1.7a1.35 1.35 0 0 1 1.5 1.3 1.35 1.35 0 0 1-1.3 1.4 1.27 1.27 0 0 1-1.7-.8M43.7 171.1h2.9M45.1 171.1v4.4M48 172l1.1-.9v4.4M54.3 171.8a1.28 1.28 0 0 0-1.9-.4 3.9 3.9 0 0 0-.4 3.5 1.35 1.35 0 0 0 2.2 .1 1.35 1.35 0 0 0-.6-2.1 1.35 1.35 0 0 0-1.8 1.2M62.4 161.9h19.4v19.1h-19.4zM67.7 160.5v-2.8h8.6v2.8M83.8 160.5h16.3M94.1 170.7a4.6 4.6 0 0 1 4.4 0l.3 .6-.3 .9a4.6 4.6 0 0 1-4.4 0l-.3-.5zM94.1 167a4.6 4.6 0 0 1 4.4 0l.3 .5-.3 1a4.6 4.6 0 0 1-4.4 0l-.3-.6z"/>
<path d="M97.1 173.8v2.8l-3.3-1.9h5M99.2 160.1l.8 .8M343.5 173.4h9.8v9.8h-9.8zM24.5 196.2h31.3M25.4 192.3l.2-.6 .8-.2a.97 .97 0 0 1 .1 1.7l-1.3 1.6h1.9M27.5 193.1h1.2M27.5 194.1l.4-.6h.4l.2 .2a.78 .78 0 0 1-.1 1l-.9 1.1h1.2M27.9 191l.4-.5v2.3M32.3 193.1h1.1a.86 .86 0 0 1 .7 .8 .86 .86 0 0 1-.7 .9h-1.1v-3.3h1.1a.77 .77 0 0 1 .7 .8 .77 .77 0 0 1-.7 .8M35 193.1h1.2a.77 .77 0 0 0 .6-.8 .77 .77 0 0 0-.6-.8h-1.2v3.3M35.9 193.1l.9 1.7M37.7 191.5v3.3"/>
<path d="M40.6 192.3a.92 .92 0 0 0-.9-.8 .92 .92 0 0 0-.9 .8 1.96 1.96 0 0 0 .6 2.5 .97 .97 0 0 0 1.2-.8M41.5 191.5v3.3M42.1 192.9l1.2 1.9M43.3 191.5l-1.8 2.2M46.7 191.5l.6 3.3 .7-3.3 .6 3.3 .7-3.3M49.7 194.8l1-3.3 1.1 3.3M50.1 193.7h1.3M52.4 191.5v3.3h1.6M54.6 191.5v3.3h1.6M58.5 184.2h10.9v5.5h-10.9M58.5 190h5.2v5.5h-5.2M58.5 195.8h10.9v5.5h-10.9"/>
<path d="M58.5 182.5h41.6M63.7 182.5v1.5h-5.2M63.9 190h11.3v5.5h-11.3zM63.9 182.5v1.5h11.3v-1.5M69.7 184.2h11.3v5.5h-11.3zM69.7 195.8h11.3v5.5h-11.3zM75.5 182.5v1.5h10.5M86 184.2h-4.8v5.5h4.8M86 190h-10.5v5.5h10.5M86 195.8h-4.8v5.5h4.8M93.8 199v1.9l2.1 .2a1.44 1.44 0 0 1-.3-1.8 1.44 1.44 0 0 1 1.8-.6 1.35 1.35 0 0 1 1.4 1.1 1.35 1.35 0 0 1-1 1.5M94.1 195.5a4.6 4.6 0 0 1 4.4 0l.3 .5-.3 1a4.6 4.6 0 0 1-4.4 0l-.3-.6z"/>
<path d="M94.1 191.7a4.6 4.6 0 0 1 4.4 0l.3 .6-.3 .9a4.6 4.6 0 0 1-4.4 0l-.3-.6zM99.2 182.1l.8 .8M37.4 219.7h1.8M38.3 219.7v3.2M40.3 219.8l.2-.1a1.42 1.42 0 0 1 1.3 1.9 1.01 1.01 0 0 1-.6 1.2 1.01 1.01 0 0 1-1.2-.4 2.25 2.25 0 0 1 .3-2.6zM44.6 219.7v3.2l-1.8-3.2v3.2M47.3 219.7h-1.7v3.2h1.7M52.7 216.9l1.9 .4 .2 .7-1.3 1.5h-.8M52.7 211.9l.3-.3h3.8l1.9 1.3-.6 2-3.1 1.6-2.3-.2M53.9 209.9l.6 .9 3.6 .5 .7-1.3M58.5 201.5h5.2v5.5h-5.2M58.5 207.3h10.9v2.6"/>
<path d="M58.8 209.9v.1M58.9 209.9l-.1 2.1 1.2 2.7 3 .2 3.2-2.5 .7-2.5M61.1 216.2l.9 1.8-.8 2.1-2.4 .7-2.5-.7-.8-2.1M61.1 216.2l-2.3-.9-2.3 .7-.9 2M63.4 216.9l2.8-.3 2.8 .7 .2 .7-1.3 1.5-3.3 .3-1.6-1.8zM63.9 201.5h11.3v5.5h-11.3zM67.4 211.6h3.8l1.9 1.3-.6 2-3 1.6-3.6-.3-1-1.8zM68.3 209.9l.6 .9 3.6 .5 .7-1.3M69.7 209.9v-2.6h11.3v2.6M70 218l.9-2 2.3-.7 2.3 .9 .9 1.8-.7 2.1-2.5 .7-2.4-.7-.9-2.1M73.2 209.9v.1M73.3 209.9l-.1 2.1 1.2 2.7 3 .2 3.2-2.5 .8-2.5"/>
<path d="M77.8 216.9l2.8-.3 2.9 .7 .1 .7-1.3 1.5-3.3 .3-1.6-1.8zM81.9 211.6h3.7l1.9 1.3-.6 2-3 1.6-3.6-.3-1-1.8zM82.7 209.9l.6 .9 3.6 .5 .7-1.3M84.5 218l.8-2 2.3-.7 2.3 .9 .9 1.8-.7 2.1-2.5 .7-2.4-.7-.9-2.1M86 201.5h-10.5v5.5h10.5M86 207.3h-4.8v2.6M86.5 209.9h13.6M87.6 209.9v.1M87.7 209.9l-.1 2.1 1.2 2.7 2.4 .1M99.2 209.5l.8 .9M34.5 223.6h16.9M36.9 220.1a.98 .98 0 0 0-1-.5 .98 .98 0 0 0-.8 .8l.2 .5 1.1 .4a.79 .79 0 0 1 .5 .9 .79 .79 0 0 1-.6 .7l-1-.2-.2-.3"/>
<path d="M45.6 221.2h1.1M52.7 231.3l1.9 .4 .2 .8-1.3 1.4-.8 .1M52.7 223l.2 .2-.2 .5M52.7 237.4l.2 .3-.2 .4M52.7 235.2l1.1-.4 1.7 .5-2.2 1.3zM52.7 220.8l1.1-.5 1.7 .6-2.2 1.3zM52.7 226.3l.3-.3h3.8l1.9 1.3-.6 2-3.1 1.6-2.3-.2M54.8 236.5l2.8 .4 1.2 1v.9l-.7 1.3-3.6-.4-1.2-1.8zM54.8 222.1l2.8 .4 1.2 1v.9l-.7 1.3-3.6-.4-1.2-1.8zM58.9 223.4l3.4-3.1 3.4 .3 1.6 2.6-1.1 3.6-3.2 2.5-3-.2-1.2-2.7zM61.1 230.6l.9 1.9-.8 2-2.4 .7-2.5-.7-.8-2M61.1 230.6l-2.3-.9-2.3 .7-.9 2.1"/>
<path d="M63.4 231.3l2.8-.3 2.8 .7 .2 .8-1.3 1.4-3.3 .3-1.6-1.7zM67.2 235.2l1-.4 1.7 .5-2.2 1.3zM67.2 220.8l1-.5 1.7 .6-2.2 1.3zM67.4 226h3.8l1.9 1.3-.6 2-3 1.6-3.6-.3-1-1.7zM67.7 223.5l1.5-1.4 2.9 .4 1.1 1v.9l-.7 1.3-3.6-.4zM67.8 237.8v.3M68 237.6l1.2-1.1 2.9 .4 1.1 1v.9l-.7 1.3-2.9-.3M69.9 232.5l.9 2 2.4 .7 2.5-.7 .7-2-.9-1.9-2.3-.9-2.3 .7-.9 2.1M73.4 223.4l3.3-3.1 3.4 .3 1.6 2.6-1.1 3.6-3.2 2.5-3-.2-1.2-2.7zM77.8 231.3l2.8-.3 2.9 .7 .1 .8-1.3 1.4-3.3 .3-1.6-1.7zM81.6 235.2l1-.4 1.7 .5-2.1 1.3zM81.6 220.8l1-.5 1.7 .6-2.1 1.3z"/>
<path d="M81.9 226h3.7l1.9 1.3-.6 2-3 1.6-3.6-.3-1-1.7zM82.2 223.5l1.4-1.4 2.9 .4 1.1 1v.9l-.7 1.3-3.6-.4zM83.6 236.5l2.9 .4 1.1 1v.9l-.7 1.3-3.6-.4-1.1-1.8zM84.3 232.5l.9 2 2.4 .7 2.5-.7 .7-2-.9-1.9-2.3-.9-2.3 .7-.8 2.1M91.2 234.8l-3.4 3-.2 3 .9 2.1M91.2 220.4l-3.4 3-.2 3 1.2 2.7 2.4 .2M52.7 240.7l.3-.3h3.8l1.9 1.3-.4 1.2M53.3 259a.98 .98 0 0 0 .3 1.5l1 .4a1.23 1.23 0 0 1 .7 1.4 1.23 1.23 0 0 1-1.4 .9 1.23 1.23 0 0 1-1-1.3v1.3l.2-.7M55.1 259.4l.2-.6v1.2a1.25 1.25 0 0 0-1-1.2 1.25 1.25 0 0 0-1.4 .6l.2 1.1 .5 .4 1 .4a1.15 1.15 0 0 1 .3 1.7M56.1 258.8h2.7v1.2l-.2-1.2M56.3 258.8l.3 .2M56.4 258.8l.2 .4"/>
<path d="M56.6 258.8v4.4M56.8 259v4M56.9 258.8v4.4M57.1 258.8l-.2 .4M57.3 258.8l-.4 .2M57.9 258.8l.9 .2M58.3 258.8l.5 .4M58.5 258.8l.3 .6M60.3 259.4a3.5 3.5 0 0 0 0 3.1M61 258.8a2.57 2.57 0 0 0-.9 2.7l.2 .8 .3 .7 .4 .2M62.1 259.4l.2-.6v1.2a1.18 1.18 0 0 0-1.1-1.3 1.18 1.18 0 0 0-1.2 1.1 3.2 3.2 0 0 0 .5 3.2 1.13 1.13 0 0 0 1.1 .1 1.13 1.13 0 0 0 .7-1M63.3 258.8l-.2 1.2v-1.2h2.7v1.2l-.2-1.2"/>
<path d="M63.5 258.8l-.4 .6M63.6 258.8l-.5 .4M64 258.8l-.9 .2M64.3 258.8v4.4M64.5 259v4M64.6 258.8v4.4M65 258.8l.8 .2M65.3 258.8l.5 .4M65.5 258.8l.3 .6M66.2 241.3l1.1-3.6-1.6-2.6-3.4-.3-3.4 3-.1 3 .9 2.1M66.2 241.3l-2.2 1.6M66.5 258.8h1.3"/>
<path d="M66.7 258.8l.3 .2M66.8 258.8l.2 .4M67 258.8v4.4M67.2 259v4M67.3 258.8v4.4M67.5 258.8l-.2 .4M67.7 258.8l-.4 .2M67.8 240.4h-.4l-2.2 2.5M69.2 259.4a3.5 3.5 0 0 0 0 3.1M69.3 259a1.17 1.17 0 0 1 1.9 .8 3.4 3.4 0 0 1-.5 3.2 1.17 1.17 0 0 1-1.9-.9 3.4 3.4 0 0 1 .5-3.1zM69.8 258.8a2.57 2.57 0 0 0-.8 2.7l.2 .8 .3 .7 .3 .2M70.1 240.4h1.1l1.9 1.3-.6 1.9"/>
<path d="M70.2 258.8a2.57 2.57 0 0 1 .8 2.7l-.2 .8-.3 .7-.3 .2M70.8 259.4a3.5 3.5 0 0 1 0 3.1M72.2 258.8h.8l2 3.7M72.3 258.8l.4 .2M72.8 258.8l2.1 3.7M73 244.2l.2-.1 2.3 .9 .6 1.2M74.5 258.8h1M74.7 258.8l.3 .2M75 259v4.2l-2.3-4.4v4.2M75.4 258.8l-.4 .2M76.1 247.8l-.2 .4M79.6 242.9l2.3-2.5h3.7l1.9 1.3-.4 1.2"/>
<path d="M80.4 259.6l.8-.8v4.4M80.6 241.3l1.1-3.6-1.6-2.6-3.4-.3-3.3 3-.2 3 1.2 2.8h1.7M80.6 241.3l-2.2 1.6M80.9 259.2v4M81 259.2v3.8M87.9 259.6l.9-.8v4.4M88.4 259.2v4M88.6 259.2v3.8M52 264h38.3M53.1 260l.2 .5 1.6 .8 .2 .4M56.1 263.2h2.7v-1.3l-.2 1.3M56.6 263l-.3 .2"/>
<path d="M56.6 262.8l-.2 .4M56.9 260.9h1M56.9 262.8l.2 .4M56.9 263l.4 .2M57.9 260v1.7l-.1-.8zM57.9 260.5l-.3 .4 .3 .4M57.9 260.7l-.6 .2 .6 .2M58.8 263l-.9 .2M58.8 262.8l-.5 .4M58.8 262.5l-.3 .7M63.8 263.2h1.3M64.3 263l-.3 .2"/>
<path d="M64.3 262.8l-.2 .4M64.6 262.8l.2 .4M64.6 263l.4 .2M66.5 263.2h1.3M67 263l-.3 .2M67 262.8l-.2 .4M67.3 262.8l.2 .4M67.3 263l.4 .2M72.2 263.2h1M72.7 263l-.4 .2M72.7 263l.3 .2M80.2 263.2h1.7"/>
<path d="M80.9 263l-.4 .2M80.9 262.8l-.2 .4M81.2 262.8l.2 .4M81.2 263l.4 .2M83.4 261.1h2.8v.2h-2.8zM87.7 263.2h1.7M88.4 263l-.3 .2M88.4 262.8l-.2 .4M88.8 262.8l.1 .4M88.8 263l.3 .2"/>
<circle cx="63.2" cy="162.6" r=".96"/>
<circle cx="63.2" cy="180.2" r=".96"/>
</g>
<g fill="none" stroke="#000" stroke-width=".35">
<path d="M12.6 8.1h327.4v281.3h-327.4zM342.5 8.1h68.8v19.1h-68.8zM342.5 28.7h68.8v98h-68.8zM342.5 128.2h68.8v40.4h-68.8zM349.5 149v-5.5v10.9M349.5 143.5v5.5M349.6 143.5v5.5M349.7 143.5v5.5M342.5 170.1h68.8v14h-68.8zM342.5 185.6h68.8v23.4h-68.8zM342.5 184.1h68.8h-68.8M342.5 199.6h68.8"/>
<path d="M342.5 210.5h68.8v14h-68.8zM342.5 204.4h68.8M376.9 204.4v4.6M342.5 236.8h27v9.3h-27zM342.5 226h27v9.3h-27zM371 236.8h40.3v9.3h-40.3zM371 226h40.3v9.3h-40.3zM342.5 257h68.8v32.4h-68.8zM342.5 257v-9.4h68.8v41.8h-68.8"/>
</g>
<path d="M351 257v32.4M360.4 257v32.4M386 257v32.4M394.4 257v32.4M402.9 257v32.4M342.5 265.1h68.8M342.5 261h68.8" fill="none" stroke="#808080" stroke-width=".21"/>
<path d="M342.5 273.2h68.8M342.5 269.2h68.8M342.5 277.3h68.8M342.5 285.5h68.8M342.5 281.4h68.8" fill="none" stroke="#666" stroke-width=".21"/>
<path d="M342.5 247.6h68.8v9.4h-68.8" fill="none" stroke="#656565" stroke-width=".21"/>
<g fill="none" stroke="#c0c0c0" stroke-width=".21">
<path d="M344 149h10.9"/>
<circle cx="349.5" cy="149" r="5.5"/>
</g>
<g font-size="7.1">
<text x="175.6" y="37">BEAM: B.01</text>
<text x="188.3" y="182">BEAM: E.B.01</text>
</g>
<g font-size="4.7">
<text x="185.8" y="113.9">SECTION @ MID SPAN</text>
<text x="254.6" y="113.9">SECTION NEAR SUPPORT</text>
<text x="183.4" y="259.4">SECTION @ MID SPAN</text>
<text x="252.1" y="259.4">SECTION NEAR SUPPORT</text>
</g>
<g font-size="4.6">
<text x="59.9" y="50.6">T12@200 B.W.</text>
<text x="121.7" y="53.7">T10@200 B.W.</text>
<text x="89.8" y="90.4">E.B.01</text>
<text x="91.5" y="108.9">1 BRICK WALL</text>
<text x="102.1" y="152.7">40X40 GRADE BEAM</text>
</g>
<g font-size="4.5">
<text x="360.5" y="14.3">T</text>
<text x="378.8" y="14.3">E</text>
<text x="399.6" y="14.3">G</text>
</g>
<g font-size="3.5">
<text x="352.8" y="193.7">Al Muroor Mosque</text>
<text x="347.7" y="217.4">BEAMS &amp; LOADBEARING WALL</text>
<text x="367.7" y="221.5">DETAIL</text>
<text x="360.5" y="254.7">TEG-DD-ST-06</text>
</g>
<text font-size="3.4" x="355.8" y="174.3">TRAFFIC POLICE</text>
<g font-size="3.2">
<text x="351.3" y="232.9">N.T.S</text>
<text x="351" y="244">04/2022</text>
<text x="381.5" y="244">DESIGN STAGE</text>
</g>
<g font-size="3.1">
<text x="362.7" y="14.3">ECHNOCON</text>
<text x="366.2" y="17.9">ENGINEERING CONSULTANTS</text>
<text x="381.2" y="14.3">NGINEERING</text>
<text x="402.5" y="14.3">ROUP</text>
</g>
<g font-size="2.3">
<text x="343.9" y="32.7">GENERAL NOTES:</text>
<text x="343.9" y="37.8">1- Steel f not less than 460 N/mm .</text>
<text x="343.9" y="40.5">2- Concrete f</text>
<text x="358.3" y="40.5">should not be less than 35N/mm for 28days</text>
<text x="343.9" y="45.7">3-Max-Aggregate size 20mm for beams &amp; col.s and 30mm for</text>
<text x="343.9" y="43.1">strength.</text>
<text x="344" y="50.8">4- Concrete cover for reinforcement should not be less than 25mm</text>
<text x="344" y="48.3">found.s.</text>
<text x="344" y="53.4">for beams &amp; columns and 75mm for foundations.</text>
<text x="343.9" y="56">5- Over laps of steel should not be less than 50 times larger bar size</text>
<text x="343.9" y="58.6">&amp;should always be located within concrete being under</text>
<text x="343.9" y="63.7">6- Construction joints shall be located at one fifth of span of slabs.</text>
<text x="343.9" y="61.1">compression.</text>
<text x="343.9" y="66.3">7- All Dimensions are in mm.</text>
<text x="343.9" y="71.5">should be used.</text>
<text x="344" y="68.9">8-At least Sulphate Resistance Cement, SRC (type V plus pozzolan)</text>
<text x="344" y="74.1">9-The maximum water-cementitious materials ratio should be as</text>
<text x="344" y="76.5">0.40.</text>
<text x="343.9" y="79.1">10-The minimum cementitious materials content should not be less</text>
<text x="344" y="81.8">than 370 kg/m3</text>
<text x="343.9" y="84.4">11-The minimum strength should be in the order of 35 MPa.</text>
<text x="343.9" y="86.9">12-Minimum concrete cover shall be at least 75mm.</text>
<text x="343.7" y="131">KEYPLAN:</text>
<text x="343.5" y="172.3">Client:</text>
<text x="343.2" y="188.1">Project name:</text>
<text x="343.2" y="202.6">Location:</text>
<text x="343.8" y="207.4">Plot:</text>
<text x="378" y="207.6">Block:</text>
<text x="343.1" y="213.1">Sheet title:</text>
<text x="343.5" y="228.2">Scale:</text>
<text x="371.8" y="228.5">Project No.:</text>
<text x="343.7" y="239.2">Date:</text>
<text x="371.8" y="239.2">Project status:</text>
<text x="343.1" y="250.1">Sheet number:</text>
</g>
<g font-size="2.1">
<text x="343.9" y="89.6">13-Bearing Capacity = 220 kN/m2 for Grain Silo.</text>
<text x="344" y="92.3">14-Bearing Capacity = 180 kN/m2 for Admin &amp; Store Building.</text>
</g>
<text font-size="2" x="364.5" y="202.4">GARRI, KHARTOUM - SUDAN</text>
<g font-size="1.7">
<text x="366.4" y="22.7">Block No. 17, Square 18, Tel.: +249 183 586384 /7/8,</text>
<text x="366.8" y="20.5">P.O. Box :165, Khartoum-Sudan, Street 60 Al Riyadh</text>
<text x="365" y="24.9">e-mail: info@teg-sdn.com</text>
<text x="385.7" y="24.9">,</text>
<text x="387.8" y="24.9">technoconeg@gmail.com</text>
</g>
<g font-size="1.6">
<text x="352.4" y="38.3">y</text>
<text x="356.3" y="40.7">cu</text>
<text x="377.5" y="36.9">2</text>
<text x="389.9" y="39.6">2</text>
</g>
<g font-size="1.4">
<text x="361.8" y="179.7">Tel.: + 249 187 642 430</text>
<text x="361.8" y="178">Address: Khartoum North, Khartoum, Sudan</text>
<text x="361.8" y="181.4">e-mail: info@trafficpolice.gov.sd, website: http://trafficpolice.gov.sd/</text>
</g>
<g font-size="1.1">
<text x="345.4" y="259.1">REV.</text>
<text x="346.1" y="263.2">01</text>
<text x="352.9" y="263.2">01-02-2022</text>
<text x="354.2" y="259.1">DATE</text>
<text x="369.7" y="263">DESIGN STAGE</text>
<text x="369.7" y="259">DESCRIPTION</text>
<text x="388.4" y="259.1">DESIGN</text>
<text x="388.9" y="263.1">I.E.E.</text>
<text x="397.1" y="259.1">DRAWN</text>
<text x="397.3" y="263.1">I.E.E.</text>
<text x="405.9" y="263.1">H.A.</text>
<text x="405.9" y="259.1">CHECK</text>
</g>
</svg>
